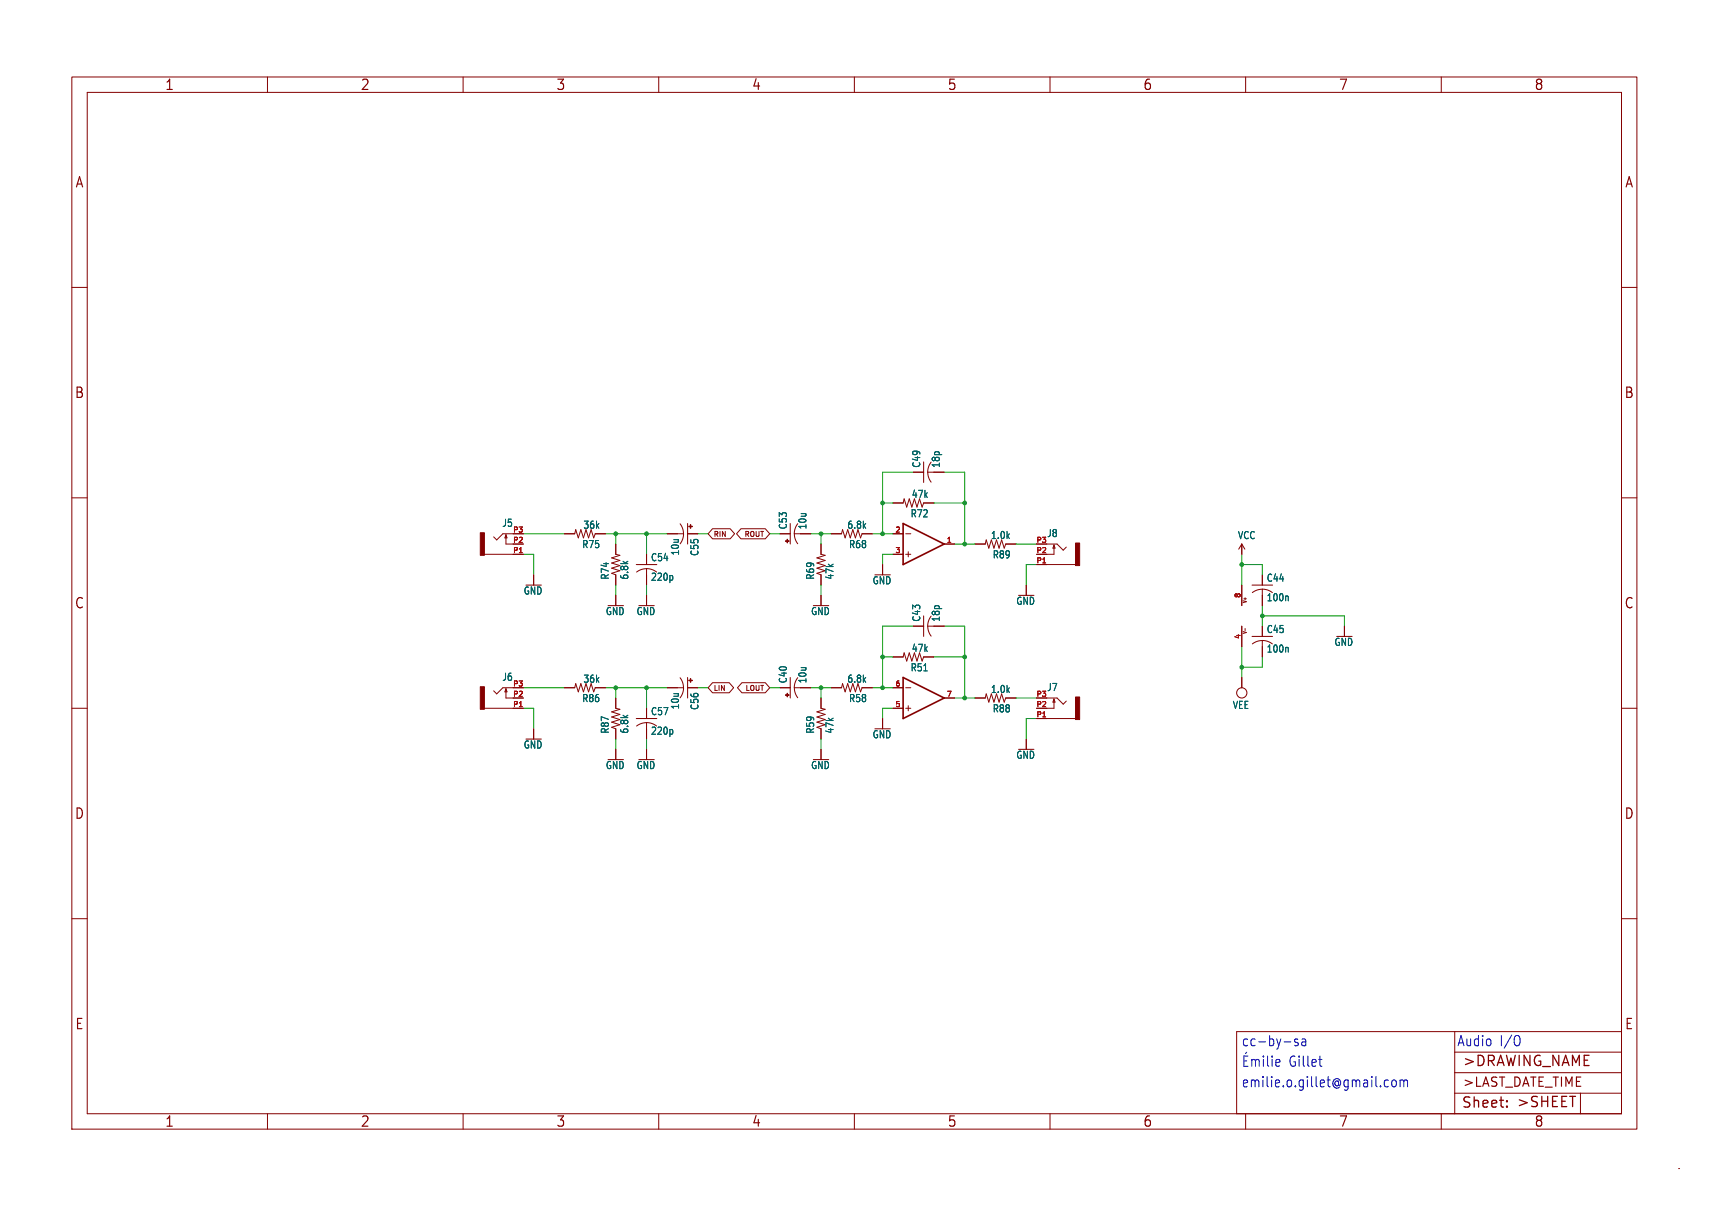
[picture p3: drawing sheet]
<svg xmlns="http://www.w3.org/2000/svg" width="425mm" height="299mm" viewBox="0 0 425 299" stroke-linecap="round" stroke-linejoin="round" font-family="sans-serif">
<g fill="none" stroke="#840000" stroke-width=".25">
<path d="M17.8 19.1h387.3v260.3h-387.3zM66.2 19.1v3.8M114.6 19.1v3.8M163 19.1v3.8M211.5 19.1v3.8M259.9 19.1v3.8M308.3 19.1v3.8M356.7 19.1v3.8M21.6 22.9h379.7v252.7h-379.7zM17.8 71.1h3.8M401.3 71.1h3.8M226.1 116.8h2.5"/>
<path d="M228.6 114.3v5.1M229.6 116.8a4.1 4.1 0 0 0 .9 2.5M229.6 116.8h4.1M230.5 114.4a4.1 4.1 0 0 0-.9 2.4M17.8 123.2h3.8M119.9 137.2h9.6M125.2 132.3v2.3h1.8M125.2 132.3l.3 .8h-.5zM127 132.1h-2.5l-1.6 1.5-.7-.8M139.7 132.1h2.5l.3-1 .6 2 .7-2 .6 2 .6-2 .7 2 .6-2 .6 2 .4-1h2.6M152.4 134.6v2.6l1 .2-2 .6 2 .7-2 .6 2 .7-2 .6 2 .6-2 .7 1 .3v2.6M157.5 139.7h5.1"/>
<path d="M160 137.2v2.5M165.1 132.1h4.1M168.3 129.6a4.1 4.1 0 0 1 .9 2.5M169.2 132.1a4.1 4.1 0 0 1-.9 2.5M170.2 129.5v5.1M170.2 132.1h2.5M176.3 130.8h4.4l1.1 1.3-1.1 1.2h-4.4l-1-1.2zM183.4 130.8h6l1.1 1.3-1.1 1.2h-6l-1.1-1.2zM193 132.1h2.6M195.6 129.5v5.1M196.6 132.1a4.1 4.1 0 0 0 .8 2.4M196.6 132.1h4.1"/>
<path d="M197.4 129.6a4.1 4.1 0 0 0-.8 2.5M203.2 134.6v2.6l1 .2-2 .6 2 .7-2 .6 2 .7-2 .6 2 .6-2 .7 1 .3v2.6M205.7 132.1h2.6l.2-1 .7 2 .6-2 .6 2 .7-2 .6 2 .6-2 .7 2 .4-1h2.5M218.4 139.7v2.5M221 124.5h2.5l.3-1.1 .6 2.1 .6-2.1 .7 2.1 .6-2.1 .6 2.1 .7-2.1 .6 2.1 .4-1h2.5M221 137.2h2.5M221 132.1h2.5M224.2 137.2h1.2M224.2 132.1h1.2M224.8 136.5v1.3M233.7 134.6h2.5M241.3 134.6h2.5l.3-1 .6 2 .7-2 .6 2 .6-2 .7 2 .6-2 .6 2 .4-1h2.6"/>
<path d="M256.5 139.7h9.7M259.1 134.6h2.5l1.5 1.5 .8-.7M260.9 134.9v2.3h-1.8M260.9 134.9l.2 .7h-.5zM307.3 134.6v2.6M307.3 134.6l-.7 1.3M307.3 134.6l.8 1.3M401.3 123.2h3.8M132.1 142.2v2.6M152.4 147.3v2.6M160 140.7a4.1 4.1 0 0 0-2.4 .9M160 140.7a4.1 4.1 0 0 1 2.5 .9"/>
<path d="M160 140.7v4.1M160 147.3v2.6M203.2 147.3v2.6M226.1 154.9h2.5M228.6 152.4v5.1M229.6 154.9a4.1 4.1 0 0 0 .9 2.5M229.6 154.9h4.1M230.5 152.5a4.1 4.1 0 0 0-.9 2.4M254 144.8v2.5M307.3 144.8v5.1M307.3 154.9v5.1M308.2 155.5v.5"/>
<path d="M309.9 157.5h5.1M309.9 144.8h5.1M310 159.3a4.1 4.1 0 0 1 2.4-.8v4.1M312.4 158.5a4.1 4.1 0 0 1 2.5 .8M312.4 145.8a4.1 4.1 0 0 0-2.4 .8M312.4 145.8a4.1 4.1 0 0 1 2.5 .8M312.4 142.2v2.6M312.4 145.8v4.1M312.4 154.9v2.6M332.7 154.9v2.6M17.8 175.3h3.8M119.9 175.3h9.6"/>
<path d="M125.2 170.4v2.3h1.8M125.2 170.4l.3 .8h-.5zM127 170.2h-2.5l-1.6 1.5-.7-.8M139.7 170.2h2.5l.3-1 .6 2 .7-2 .6 2 .6-2 .7 2 .6-2 .6 2 .4-1h2.6M152.4 172.7v2.6l1 .2-2 .6 2 .7-2 .6 2 .7-2 .6 2 .6-2 .7 1 .3v2.6M157.5 177.8h5.1M160 178.8a4.1 4.1 0 0 0-2.4 .9M160 178.8a4.1 4.1 0 0 1 2.5 .9M160 175.3v2.5M160 178.8v4.1M165.1 170.2h4.1M168.3 167.7a4.1 4.1 0 0 1 .9 2.5"/>
<path d="M169.2 170.2a4.1 4.1 0 0 1-.9 2.5M170.2 170.2h2.5M170.2 167.6v5.1M176.3 168.9h4.2l1.1 1.3-1.1 1.2h-4.2l-1-1.2zM183.6 168.9h5.8l1.1 1.3-1.1 1.2h-5.8l-1.1-1.2zM193 170.2h2.6M195.6 167.6v5.1M196.6 170.2a4.1 4.1 0 0 0 .8 2.4M196.6 170.2h4.1M197.4 167.7a4.1 4.1 0 0 0-.8 2.5M203.2 172.7v2.6l1 .2-2 .6 2 .7-2 .6 2 .7-2 .6 2 .6-2 .7 1 .3v2.6M205.7 170.2h2.6l.2-1 .7 2 .6-2 .6 2 .7-2 .6 2 .6-2 .7 2 .4-1h2.5"/>
<path d="M218.4 177.8v2.5M221 170.2h2.5M221 175.3h2.5M221 162.6h2.5l.3-1.1 .6 2.1 .6-2.1 .7 2.1 .6-2.1 .6 2.1 .7-2.1 .6 2.1 .4-1h2.5M224.2 170.2h1.2M224.2 175.3h1.2M224.8 174.6v1.3M233.7 172.7h2.5M241.3 172.7h2.5l.3-1 .6 2 .7-2 .6 2 .6-2 .7 2 .6-2 .6 2 .4-1h2.6M256.5 177.8h9.7M259.1 172.7h2.5l1.5 1.5 .8-.7M260.9 173v2.3h-1.8"/>
<path d="M260.9 173l.2 .7h-.5zM307.3 167.6v2.6M401.3 175.3h3.8M132.1 180.3v2.6M152.4 185.4v2.6M160 185.4v2.6M203.2 185.4v2.6M254 182.9v2.5M17.8 227.3h3.8M401.3 227.3h3.8M360 255.3v20.3M401.3 255.3h-95.2v20.3"/>
<path d="M66.2 275.6v3.8M114.6 275.6v3.8M163 275.6v3.8M211.5 275.6v3.8M259.9 275.6v3.8M308.3 275.6v3.8M356.7 275.6v3.8M360 265.4h41.3M360 260.3h41.3M360 270.5h41.3M391.2 270.5v5.1M415.5 289.2h.1"/>
<circle cx="307.3" cy="171.4" r="1.27"/>
</g>
<path d="M223.5 129.5l10.2 5.1-10.2 5.1zM223.5 167.6l10.2 5.1-10.2 5.1z" fill="none" stroke="#840000" stroke-width=".41"/>
<path d="M373 273.7v.3M373 272.4v.2" fill="none" stroke="#840000" stroke-width=".32"/>
<g fill="#840000" stroke="#840000" stroke-width=".25">
<path d="M194.8 171.5h.1v.9h-.1z"/>
<path d="M194.4 171.9h.9v.2h-.9z"/>
<path d="M170.8 167.9h.2v.9h-.2z"/>
<path d="M170.5 168.3h.9v.1h-.9z"/>
<path d="M266.2 172.5h1v5.6h-1z"/>
<path d="M266.2 134.4h1v5.6h-1z"/>
<path d="M194.8 133.4h.1v.9h-.1z"/>
<path d="M194.4 133.8h.9v.2h-.9z"/>
<path d="M170.8 129.8h.2v.9h-.2z"/>
<path d="M170.5 130.2h.9v.1h-.9z"/>
<path d="M118.9 169.9h1v5.6h-1z"/>
<path d="M118.9 131.8h1v5.6h-1z"/>
</g>
<g fill="none" stroke="#0000c2" stroke-width=".25">
<path d="M321.2 257.2l-.5-.1a.44 .44 0 0 0-.3 .4 .44 .44 0 0 0 .3 .4h.3a.44 .44 0 0 1 .3 .4 .44 .44 0 0 1-.3 .5l-.6-.2M322.2 257.2h.9l.1 1.6M323.2 257.7l-.7 .1a.52 .52 0 0 0-.4 .5 .52 .52 0 0 0 .4 .5l.7-.2M376.1 256.6v1.8M307.9 262.5h.7M308.9 261.3h-1v2.5h1M309.8 262.2v1.6M309.8 262.4a.53 .53 0 0 1 .8-.1l.1 .2M310.7 262.5l.3-.3 .6 .1 .1 1.5M310.7 262.5v1.3M312.7 261.3v.3M312.7 262.2v1.6"/>
<path d="M313.7 261.3v2.2l.3 .3M314.8 261.3v.3M314.8 262.2v1.6M315.8 263l1-.2-.1-.5-.6-.1-.3 .3 .1 1.2h.8M326.4 262.2h.8M326.8 263.7l.4 .1M343.6 267.4l-.6-.2-.4 .5v.7l.2 .4h.8M344.7 267.4a.56 .56 0 0 1 .9 .3v.7a.57 .57 0 0 1-.6 .6 .57 .57 0 0 1-.5-.6v-.7zM346.5 267.5a.53 .53 0 0 1 .8-.1l.1 .2M346.5 267.2v1.7M347.4 267.6l.3-.4 .6 .2 .1 1.5M347.4 267.6v1.3"/>
</g>
<g fill="none" stroke="#009600" stroke-width=".25">
<path d="M226.1 116.8h-7.7v15.3M233.7 116.8h5.1v17.8M129.5 132.1h10.2M129.5 137.2h2.6v5M149.9 132.1h15.2M152.4 132.1v2.5M160 132.1v5.1M172.7 132.1h2.6M190.5 132.1h2.5M200.7 132.1h5M203.2 132.1v2.5M215.9 132.1h5.1"/>
<path d="M218.4 124.5h2.6M221 137.2h-2.6v2.5M231.1 124.5h7.7M236.2 134.6h5.1M251.5 134.6h5M256.5 139.7h-2.5v5.1M307.3 139.7h5.1v2.5M307.3 137.2v7.6M152.4 144.8v2.5M160 144.8v2.5M203.2 144.8v2.5M226.1 154.9h-7.7v15.3"/>
<path d="M233.7 154.9h5.1v17.8M312.4 149.9v5M312.4 152.4h20.3v2.5M129.5 170.2h10.2M129.5 175.3h2.6v5M149.9 170.2h15.2M152.4 170.2v2.5M160 170.2v5.1M172.7 170.2h2.6M190.5 170.2h2.5M200.7 170.2h5M203.2 170.2v2.5"/>
<path d="M215.9 170.2h5.1M218.4 162.6h2.6M221 175.3h-2.6v2.5M231.1 162.6h7.7M236.2 172.7h5.1M251.5 172.7h5M256.5 177.8h-2.5v5.1M307.3 160v7.6M312.4 162.6v2.5h-5.1M152.4 182.9v2.5M160 182.9v2.5M203.2 182.9v2.5"/>
</g>
<g fill="#009600" stroke="#009600" stroke-width=".25">
<circle cx="238.8" cy="134.6" r=".46"/>
<circle cx="238.8" cy="124.5" r=".46"/>
<circle cx="238.8" cy="162.6" r=".46"/>
<circle cx="218.4" cy="124.5" r=".46"/>
<circle cx="238.8" cy="172.7" r=".46"/>
<circle cx="152.4" cy="170.2" r=".46"/>
<circle cx="160" cy="132.1" r=".46"/>
<circle cx="160" cy="170.2" r=".46"/>
<circle cx="152.4" cy="132.1" r=".46"/>
<circle cx="218.4" cy="170.2" r=".46"/>
<circle cx="218.4" cy="162.6" r=".46"/>
<circle cx="218.4" cy="132.1" r=".46"/>
<circle cx="203.2" cy="170.2" r=".46"/>
<circle cx="203.2" cy="132.1" r=".46"/>
<circle cx="307.3" cy="139.7" r=".46"/>
<circle cx="312.4" cy="152.4" r=".46"/>
<circle cx="307.3" cy="165.1" r=".46"/>
</g>
<g font-size="3.5" fill="#840000">
<text x="40.8" y="22.6">1</text>
<text x="89.2" y="22.6">2</text>
<text x="137.6" y="22.6">3</text>
<text x="186" y="22.6">4</text>
<text x="234.4" y="22.6">5</text>
<text x="282.9" y="22.6">6</text>
<text x="331.3" y="22.6">7</text>
<text x="379.7" y="22.6">8</text>
<text x="18.6" y="46.7">A</text>
<text x="402.1" y="46.7">A</text>
<text x="18.4" y="98.8">B</text>
<text x="402" y="98.8">B</text>
<text x="18.4" y="150.9">C</text>
<text x="402" y="150.9">C</text>
<text x="18.4" y="202.9">D</text>
<text x="402" y="202.9">D</text>
<text x="18.5" y="255">E</text>
<text x="402.1" y="255">E</text>
<text x="361.9" y="264.2">&gt;DRAWING_NAME</text>
<text x="361.7" y="274.4">Sheet:</text>
<text x="375.3" y="274.3">&gt;SHEET</text>
<text x="40.8" y="279.1">1</text>
<text x="89.2" y="279.1">2</text>
<text x="137.6" y="279.1">3</text>
<text x="186" y="279.1">4</text>
<text x="234.4" y="279.1">5</text>
<text x="282.9" y="279.1">6</text>
<text x="331.3" y="279.1">7</text>
<text x="379.7" y="279.1">8</text>
</g>
<g font-size="3.5" fill="#0000c2">
<text x="307.3" y="259.1">cc-by-sa</text>
<text x="360.7" y="259.1">Audio</text>
<text x="371" y="259.1">I/O</text>
<text x="307.3" y="269.2">emilie.o.gillet@gmail.com</text>
<text x="318.8" y="264.2">Gillet</text>
</g>
<text font-size="3.2" fill="#840000" x="361.9" y="269.2">&gt;LAST_DATE_TIME</text>
<g font-size="2.5" fill="#006464">
<text x="227.9" y="115.8" transform="rotate(-90 227.9 115.8)">C49</text>
<text x="232.7" y="115.8" transform="rotate(-90 232.7 115.8)">18p</text>
<text x="225.6" y="123.4">47k</text>
<text x="124.3" y="130.5">J5</text>
<text x="144.4" y="131">36k</text>
<text x="194.9" y="131" transform="rotate(-90 194.9 131)">C53</text>
<text x="199.7" y="131" transform="rotate(-90 199.7 131)">10u</text>
<text x="209.7" y="131">6.8k</text>
<text x="225.4" y="128.2">R72</text>
<text x="144.1" y="135.8">R75</text>
<text x="168.2" y="137.5" transform="rotate(-90 168.2 137.5)">10u</text>
<text x="173" y="137.6" transform="rotate(-90 173 137.6)">C55</text>
<text x="210.1" y="135.8">R68</text>
<text x="245.2" y="133.5">1.0k</text>
<text x="259.1" y="133.1">J8</text>
<text x="306.4" y="133.6">VCC</text>
<text x="150.9" y="143.5" transform="rotate(-90 150.9 143.5)">R74</text>
<text x="155.7" y="143.5" transform="rotate(-90 155.7 143.5)">6.8k</text>
<text x="161.1" y="139">C54</text>
<text x="161.1" y="143.8">220p</text>
<text x="201.7" y="143.5" transform="rotate(-90 201.7 143.5)">R69</text>
<text x="206.5" y="143.5" transform="rotate(-90 206.5 143.5)">47k</text>
<text x="245.7" y="138.3">R89</text>
<text x="129.6" y="147.3">GND</text>
<text x="215.9" y="144.7">GND</text>
<text x="251.5" y="149.8">GND</text>
<text x="313.5" y="144.1">C44</text>
<text x="313.5" y="148.9">100n</text>
<text x="149.9" y="152.4">GND</text>
<text x="157.5" y="152.4">GND</text>
<text x="200.7" y="152.4">GND</text>
<text x="227.9" y="153.9" transform="rotate(-90 227.9 153.9)">C43</text>
<text x="232.7" y="153.9" transform="rotate(-90 232.7 153.9)">18p</text>
<text x="225.6" y="161.5">47k</text>
<text x="313.5" y="156.8">C45</text>
<text x="313.5" y="161.6">100n</text>
<text x="330.2" y="160">GND</text>
<text x="225.4" y="166.3">R51</text>
<text x="124.3" y="168.6">J6</text>
<text x="144.1" y="173.9">R86</text>
<text x="144.4" y="169.1">36k</text>
<text x="194.9" y="169.1" transform="rotate(-90 194.9 169.1)">C40</text>
<text x="199.7" y="169.1" transform="rotate(-90 199.7 169.1)">10u</text>
<text x="209.7" y="169.1">6.8k</text>
<text x="210.1" y="173.9">R58</text>
<text x="245.2" y="171.6">1.0k</text>
<text x="259.1" y="171.2">J7</text>
<text x="161.1" y="177.1">C57</text>
<text x="168.2" y="175.6" transform="rotate(-90 168.2 175.6)">10u</text>
<text x="173" y="175.7" transform="rotate(-90 173 175.7)">C56</text>
<text x="245.7" y="176.4">R88</text>
<text x="305.1" y="175.6">VEE</text>
<text x="129.6" y="185.4">GND</text>
<text x="150.9" y="181.6" transform="rotate(-90 150.9 181.6)">R87</text>
<text x="155.7" y="181.6" transform="rotate(-90 155.7 181.6)">6.8k</text>
<text x="161.1" y="181.9">220p</text>
<text x="201.7" y="181.6" transform="rotate(-90 201.7 181.6)">R59</text>
<text x="206.5" y="181.6" transform="rotate(-90 206.5 181.6)">47k</text>
<text x="215.9" y="182.8">GND</text>
<text x="149.9" y="190.5">GND</text>
<text x="157.5" y="190.5">GND</text>
<text x="200.7" y="190.5">GND</text>
<text x="251.5" y="187.9">GND</text>
</g>
<g font-size="1.8" fill="#a90000">
<text x="127" y="131.8">P3</text>
<text x="221.6" y="131.8">2</text>
<text x="127" y="136.9">P1</text>
<text x="127" y="134.4">P2</text>
<text x="221.6" y="136.9">3</text>
<text x="234.3" y="134.4">1</text>
<text x="256.5" y="136.9">P2</text>
<text x="256.5" y="134.4">P3</text>
<text x="256.5" y="139.4">P1</text>
<text x="307.1" y="148" transform="rotate(-90 307.1 148)">8</text>
<text x="307.1" y="158.1" transform="rotate(-90 307.1 158.1)">4</text>
<text x="127" y="172.5">P2</text>
<text x="127" y="169.9">P3</text>
<text x="221.6" y="169.9">6</text>
<text x="234.3" y="172.5">7</text>
<text x="256.5" y="172.5">P3</text>
<text x="127" y="175">P1</text>
<text x="221.6" y="175">5</text>
<text x="256.5" y="177.5">P1</text>
<text x="256.5" y="175">P2</text>
</g>
<g font-size="1.7" fill="#840000">
<text x="176.7" y="133">RIN</text>
<text x="184.2" y="133">ROUT</text>
<text x="176.7" y="171.1">LIN</text>
<text x="184.4" y="171.1">LOUT</text>
</g>
<g font-size="1.1" fill="#840000">
<text x="308.7" y="149.3" transform="rotate(-90 308.7 149.3)">V+</text>
<text x="308.7" y="156.9" transform="rotate(-90 308.7 156.9)">V-</text>
</g>
</svg>
